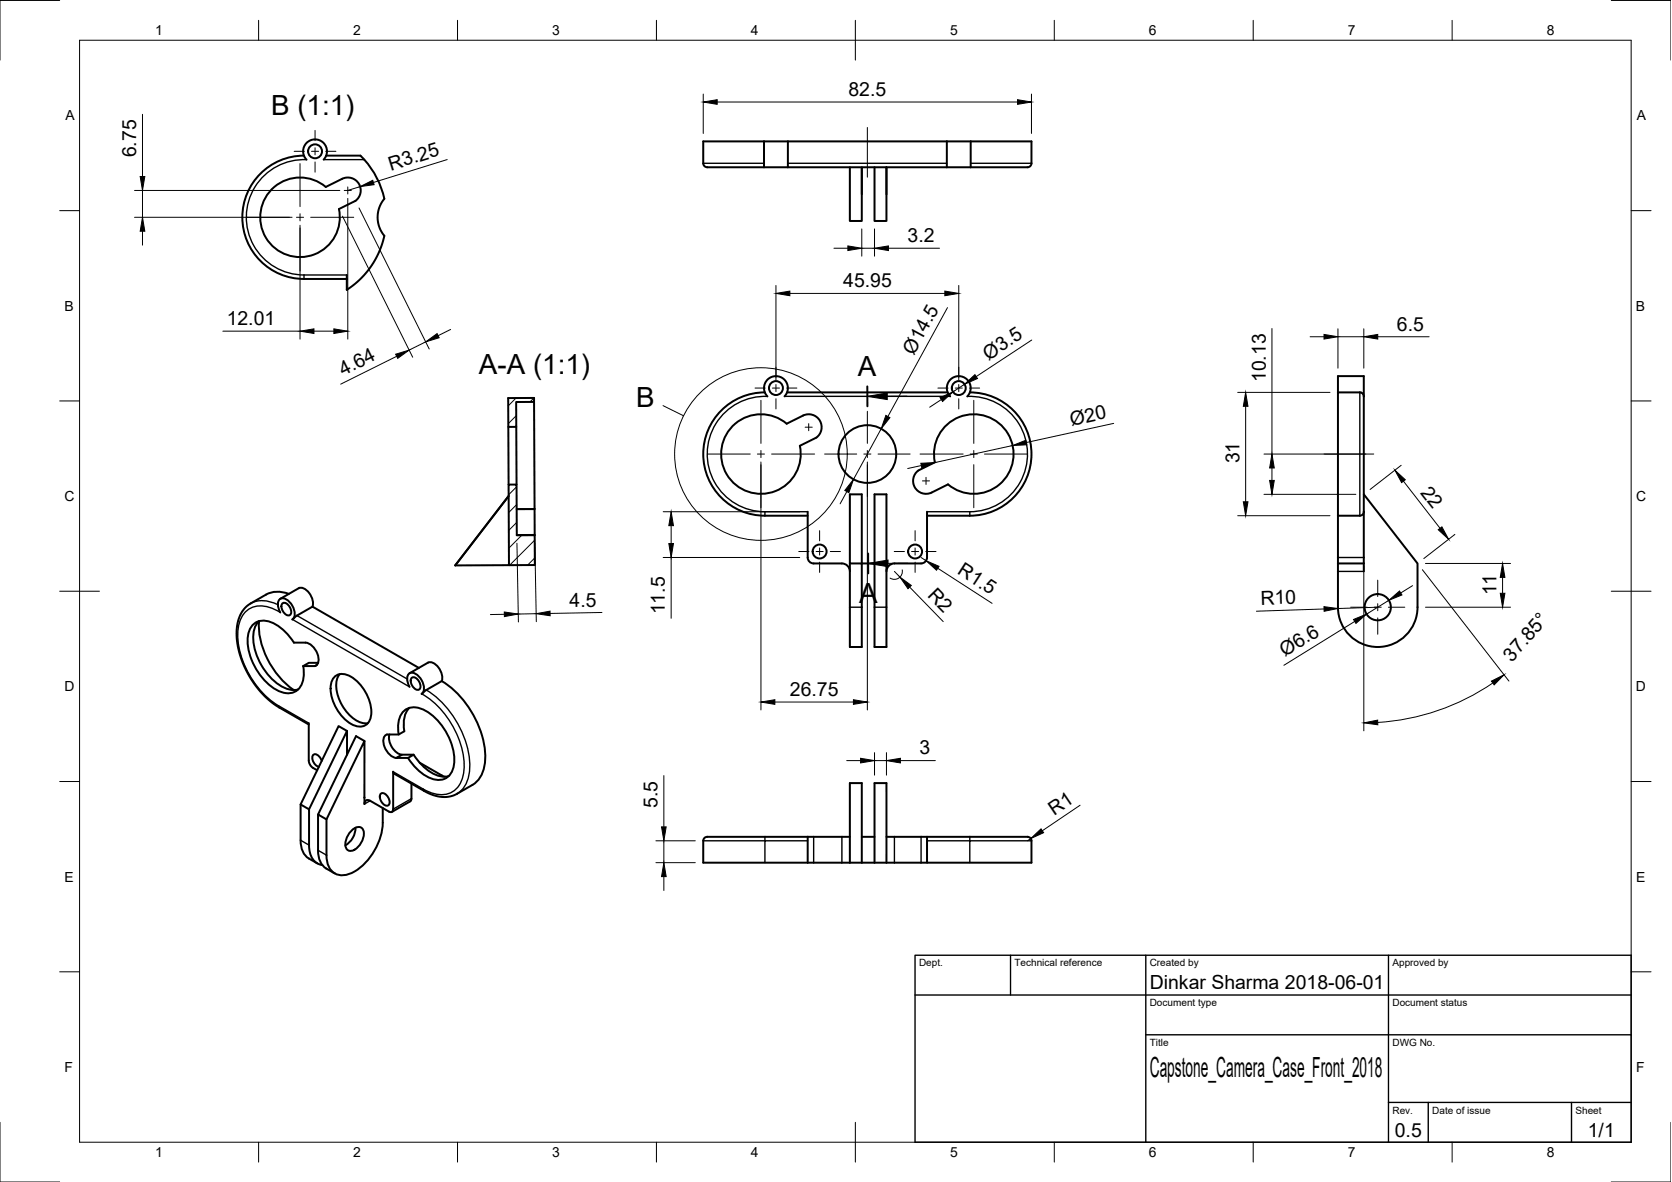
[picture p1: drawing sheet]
<svg xmlns="http://www.w3.org/2000/svg" width="420mm" height="297mm" viewBox="0 0 420 297" stroke-linecap="round" stroke-linejoin="round" font-family="sans-serif">
<!-- layer: Visible -->
<g fill="none" stroke="#000" stroke-width=".5">
<path d="M76.4 39.1a15.5 15.5 0 0 0-15.5 15.5 15.5 15.5 0 0 0 15.5 15.5h10.7M82 39.1h8.6l.5 .6a21.7 21.7 0 0 1 5.5 10.3l-1.2 1.9-.5 2.2 .2 2.2 .9 2.1a1.64 1.64 0 0 1 .2 2.3 21.7 21.7 0 0 1-9.1 12.1v-3.7M192 35.5h-15.3v5.5a1.05 1.05 0 0 0 1.1 1h14.2M192 35.5h6M192 35.5v6.5M198 35.5v6.5M198 35.5h39.9M237.9 35.5h6M237.9 35.5v6.5M243.9 35.5h15.3v5.5a1.06 1.06 0 0 1-1.1 1h-14.2M243.9 35.5v6.5M68.1 47.8a10 10 0 0 1 13.8-.8l4.1-2.1a3.2 3.2 0 0 1 4.2 1.3 3.2 3.2 0 0 1-.9 4.3l-4.1 2a10 10 0 0 1-12.5 11.7 10 10 0 0 1-4.6-16.4z"/>
<path d="M81.3 40.1a3 3 0 0 0 0-4.2 3 3 0 0 0-4.2 0 3 3 0 0 0-.1 4.2M192 42h6M198 42h39.9M213.6 42v13.5h3v-13.5M216.6 42.2v6.6M219.8 42v13.5h3v-13.4M222.8 42.2v6.6M237.9 42h6M192.2 98.6a15.5 15.5 0 0 0-15.5 15.5 15.5 15.5 0 0 0 15.5 15.5h10.8M197.1 99.6a3 3 0 0 0 0-4.2 3 3 0 0 0-4.2 0 3 3 0 0 0-.1 4.2M197.8 98.6h40.3M238.8 99.6a3 3 0 0 1 0-4.2 3 3 0 0 1 4.2 0 3 3 0 0 1 .1 4.2"/>
<path d="M243.7 98.6a15.5 15.5 0 0 1 15.5 15.5 15.5 15.5 0 0 1-15.5 15.5h-10.7M336.2 98.6v-4.1h6.5v5.1M342.7 99.6v29M342.7 99.6a1 1 0 0 0-1-1h-5.5v31M127.7 100h6.5v1h-4.5v6.3h-2zM127.7 107.3l.1 14.5M129.7 107.3l.1 14.5M134.2 101l.1 26.9M183.9 107.3a10 10 0 0 1 13.8-.8l4.1-2.1a3.2 3.2 0 0 1 4.2 1.3 3.2 3.2 0 0 1-.9 4.3l-4.1 2a10 10 0 0 1-12.4 11.7 10 10 0 0 1-4.7-16.4zM238 106.7a10 10 0 0 1 13.8 .4 10 10 0 0 1 .2 13.8 10 10 0 0 1-13.8 .8l-4.1 2.1a3.2 3.2 0 0 1-4.2-1.3 3.2 3.2 0 0 1 .9-4.3l4.1-2a10 10 0 0 1 3.1-9.5zM127.8 124.6l-13.4 17.5zM129.9 134.5h4.5"/>
<path d="M134.3 127.9l-4.5 .1M134.3 127.9l.1 6.5M203 128.6v11.5a1.5 1.5 0 0 0 1.5 1.5h7.1a2 2 0 0 1 2 2M233 128.6v11.5a1.5 1.5 0 0 1-1.5 1.5h-6.7a2 2 0 0 0-2 2M336.2 129.6v12M342.7 124.2l13.5 17.4v11a10 10 0 0 1-10 10 10 10 0 0 1-10-10v-11M342.7 128.6v13M342.7 128.6a1 1 0 0 1-1 1h-5.5M65 156.1a7.6 7.6 0 0 0-.8 7.5 14.5 14.5 0 0 0 8.2 9.6l1.7 .2 .8-.1M65.1 156.1a20.8 20.8 0 0 0 8.7 17.3M70.4 153.9l-.3-.6a2.28 2.28 0 0 1 .4-2.8 2.96 2.96 0 0 1 3.2 2.3 2.34 2.34 0 0 1-.2 2.9l1.1-1 3.9-2.2 26.8 15.3M70.5 150.5l4.6-2.7a3 3 0 0 1 3.3 2.4 3.1 3.1 0 0 1 .1 2.3"/>
<path d="M71 151.7a1.51 1.51 0 0 1 1.9 1.1 1.34 1.34 0 0 1-.2 1.8 2.17 2.17 0 0 1-1.7-2.9zM72.6 149.2a6.7 6.7 0 0 0-5.8 .2l-4.7 2.9-1.1 1.1-.8 1.6-.6 2.2-.1 2.5 .3 2.7 .7 2.8 1.1 2.8 1.4 2.4 1.7 2.5 1.8 2 3.1 2.5 8 4.7M127.9 142l-.1-20.2h2l.1 12.7h4.5v7.5l-20 .1M213.6 141.6v21h3v-21h-3v-17.4h3v17.4h3.2v21h3v-38.4h-3v17.4h3M336.2 141.6h6.5M342.7 141.6v2M76.2 167.4a6.2 6.2 0 0 1-1.8 6.3 5.4 5.4 0 0 1-6.1-1.1 15.5 15.5 0 0 1-6-12.4 4 4 0 0 1 5.7-3.9 12.4 12.4 0 0 1 5.9 5.2h2.9a4.3 4.3 0 0 1 3 5.4l-.7 .5M79.6 167.1l-.5 .3h-2.9M79.9 166.6h-2.3l-1.4 .8M84.1 170.1a3.3 3.3 0 0 1 4.1 0 11 11 0 0 1 5.1 9.8 2.88 2.88 0 0 1-4.3 2.4 10.8 10.8 0 0 1-5.9-10.2l.2-.8zM85.4 169.4a6.7 6.7 0 0 0 .1 6.9 9 9 0 0 0 6.2 5.5l.7-.1M102.9 177.9a6.6 6.6 0 0 0-1.3 5.9l-1.4 .8h-3a1.9 1.9 0 0 0-.8 2.5 4.3 4.3 0 0 0 3.2 3.4"/>
<path d="M102.9 169.2l4.6-2.7a3 3 0 0 1 3.4 2.4 3.1 3.1 0 0 1 .1 2.3M103.4 170.4a1.51 1.51 0 0 1 2 1.1 1.34 1.34 0 0 1-.2 1.9 2.17 2.17 0 0 1-1.8-3zM111 171.2l-4 2.2-1 1a3 3 0 0 0-.4-4.1 2.3 2.3 0 0 0-2.7-1.1 2.5 2.5 0 0 0 0 3.4M111 171.2a23.8 23.8 0 0 1 10.9 20.2 7.3 7.3 0 0 1-3.2 5.8l-4.9 2.8-1.6 .3-1.8-.1-1.8-.5-1.6-.7-8-4.6-.2-.5v9.4a.65 .65 0 0 1-.3 .7 .65 .65 0 0 1-.8 0l-4.7-2.8a.86 .86 0 0 0-1-.1 .86 .86 0 0 0-.4 .9v-15.8l-9.6 19.7v9a4.5 4.5 0 0 0 3.3 5 8.9 8.9 0 0 0 7.4-4.1 16.7 16.7 0 0 0 3.5-12.7M77.6 181.7v9.4l.2 .9a3.2 3.2 0 0 0 1.9 1.6M80.8 191.2a1.96 1.96 0 0 0-1.9-1.6 1.62 1.62 0 0 0 .1 2.3l1.1 .8M87.2 183.7v6M91.6 186.2l-2.1-1.2-9.6 19.7 2.1 1.2M95.7 199.5a1.51 1.51 0 0 1 2 1.1 1.34 1.34 0 0 1-.3 1.9 2.17 2.17 0 0 1-1.7-3zM97.9 184.6a4.5 4.5 0 0 0 3.1 5.1M99.6 190.5l1.4-.8h2.9l-1.4 .8zM100.2 184.6a6.2 6.2 0 0 1 1.8-6.3 5.4 5.4 0 0 1 6.1 1.1 15.5 15.5 0 0 1 6 12.4 4 4 0 0 1-5.7 3.9 12.4 12.4 0 0 1-5.9-5.2"/>
<path d="M103.4 196.9l-.2 4.3-4.7 2.8M103.9 189.7a11.4 11.4 0 0 0 7.3 5.5l1.6-.2M105.5 191.7l6.1 3.5M75.5 202.2v9a5 5 0 0 0 2.1 4.5l2.1 1.3M77.7 203.4l9.5-19.7-2.1-1.2-9.6 19.7 2.2 1.2v9a4.5 4.5 0 0 0 3.3 5M79.9 204.7v9a5 5 0 0 0 2.1 4.6l2.1 1.2M88.1 209a2.15 2.15 0 0 1 2.8-.9 3.9 3.9 0 0 1-1.3 5 1.56 1.56 0 0 1-1.5 .7 1.56 1.56 0 0 1-1.3-1 4.7 4.7 0 0 1 1.3-3.8zM89.3 208a5 5 0 0 1-2.5 4.4M91.6 200.4h.1M203 210.3h-25.2a1.02 1.02 0 0 0-1.1 1v5.5h26.3M203 210.3h10.6M203 216.8h10.6"/>
<path d="M203 210.3v6.5M213.6 216.8h9.2M213.6 216.8v-20h3v20M216.6 210.3h3.2M219.8 216.8v-20h3v20M222.8 210.3h10.2v6.5h-10.2M233 210.3h25.2a1.02 1.02 0 0 1 1 1v5.5h-26.2"/>
<circle cx="79.2" cy="38" r="1.75"/>
<circle cx="195" cy="97.5" r="1.75"/>
<circle cx="240.9" cy="97.5" r="1.75"/>
<circle cx="218" cy="114.1" r="7.2"/>
<circle cx="206" cy="138.6" r="1.75"/>
<circle cx="230" cy="138.6" r="1.75"/>
<circle cx="346.2" cy="152.6" r="3.3"/>
</g>
<!-- layer: Visible Narrow -->
<g fill="none" stroke="#000" stroke-width=".35">
<path d="M77 40.1a14.5 14.5 0 0 0-15.1 14.2 14.5 14.5 0 0 0 14.5 14.8M81.3 40.1h10.2M176.7 41h15.3M198 41h39.9M243.9 41h15.3M76.4 69.1v1M76.4 69.1h10.7M192.8 99.6a14.5 14.5 0 0 0-15.1 14.2 14.5 14.5 0 0 0 14.5 14.8M197.1 99.6h41.7M243.1 99.6a14.5 14.5 0 0 1 15.1 14.2 14.5 14.5 0 0 1-14.5 14.8M341.7 98.6v31M134.3 127.9h-4.5"/>
<path d="M192.2 128.6v1M192.2 128.6h10.8M233 128.6h10.7M243.7 128.6v1M63 151.7a7.2 7.2 0 0 1 6.8 .3M70.4 153.9a7.4 7.4 0 0 0-7.8-.9 7.6 7.6 0 0 0-2.9 6.9 22.7 22.7 0 0 0 10.3 17.5M73.5 155.7l29.4 16.9M74.6 154.7l27.7 15.9M213.6 152.6h3M219.8 152.6h3M336.2 143.6h6.5M336.2 140.1h6.5"/>
<path d="M70 177.4l7.6 4.3M70 177.4l.2 .4M106 174.4a22.1 22.1 0 0 1 10.6 19.4 6 6 0 0 1-5 5.9 8.5 8.5 0 0 1-5.2-1.4M107.1 173.4a23.8 23.8 0 0 1 10.9 20.2 7.4 7.4 0 0 1-3.2 5.9M98.8 193.9l7.6 4.4M106.4 198.3l.2 .5M111 194.9l-.4 .2M75.5 211.2l2.2 1.2M79.9 213.7l2.1 1.2M93 201.2l-1.4 .8M103.4 200.7l-4.6 2.6M192.2 210.3v1h-15.5"/>
<path d="M203 211.3h-10.8v5.5M204.5 210.3v6.5M211.6 210.3v6.5M224.8 210.3v6.5M231.5 210.3v6.5M243.7 210.3v1h-10.7M259.2 211.3h-15.5v5.5"/>
</g>
<!-- layer: Border -->
<g fill="none" stroke="#000" stroke-width=".25">
<path d="M15 .1h-15v15M20 10.1h389.9v276.9h-389.9zM65 5.1v5M115 5.1v5M165 5.1v5M214.9 5.1v10M264.9 5.1v5M314.9 5.1v5M364.9 5.1v5M404.9 .1h15v15M15 52.9h5M409.9 52.9h5"/>
<path d="M15 100.8h5M409.9 100.8h5M15 148.6h10M404.9 148.6h10M15 196.4h5M409.9 196.4h5M15 244.2h5M409.9 244.2h5M0 282v15h15M65 287v5M115 287v5M165 287v5"/>
<path d="M214.9 282v10M264.9 287v5M314.9 287v5M364.9 287v5M419.9 282v15h-15"/>
</g>
<!-- layer: TitleBlock -->
<path d="M229.9 240.1h180v46.9h-180zM229.9 250.1h180M253.9 240.1v10M287.9 240.1v46.9M348.9 240.1v46.9M287.9 260h122M348.9 277h61M358.9 277v10M394.9 277v10" fill="none" stroke="#000" stroke-width=".35"/>
<!-- layer: Center Lines -->
<g fill="none" stroke="#000" stroke-width=".25">
<path d="M73.9 38h2.6M78.3 38h1.8M79.2 32.8v2.5M79.2 37.1v1.8M81.8 38h2.6M218 32v12.5M61.9 54.6h10.8M74.5 54.6h1.8M75.4 41.1v10.8M75.4 53.7v1.8M75.4 57.3v10.8M78.1 54.6h10.8"/>
<path d="M79.2 40.7v2.6M86.5 47.9h1.8M87.4 47v1.8M189.7 97.5h2.6M194.1 97.5h1.8M195 92.3v2.5M195 96.6v1.8M197.7 97.5h2.5M235.7 97.5h2.5M240 97.5h1.8M240.9 92.3v2.5M240.9 96.6v1.8"/>
<path d="M243.6 97.5h2.6M177.7 114.1h10.8M190.3 114.1h1.8M191.2 100.6v10.8M191.2 113.2v1.8M191.2 116.8v10.8M193.9 114.1h10.8M195 100.2v2.6M202.3 107.4h1.8M203.2 106.5v1.7M207.2 114.1h8.1M217.1 114.1h1.8"/>
<path d="M218 103.4v8M218 113.2v1.8M218 116.8v8.1M220.6 114.1h8.1M231.2 114.1h10.8M232.7 120v1.7M240.9 100.2v2.6M243.8 114.1h1.8M244.7 100.6v10.8M244.7 113.2v1.8M244.7 116.8v10.8M247.4 114.1h10.8"/>
<path d="M332.7 114.1h12.5M200.7 138.6h2.6M205.1 138.6h1.8M206 133.3v2.6M206 137.7v1.8M208.6 138.6h2.6M224.7 138.6h2.6M229.1 138.6h1.7M230 133.3v2.6M230 137.7v1.8M231.8 120.9h1.8M232.6 138.6h2.6"/>
<path d="M206 141.3v2.5M230 141.3v2.5M339.4 152.6h4.1M345.3 152.6h1.8M346.2 145.8v4.1M346.2 151.7v1.8M346.2 155.3v4.1M348.9 152.6h4.1"/>
</g>
<!-- layer: Dimensions -->
<g fill="none" stroke="#000" stroke-width=".25">
<path d="M35.8 28.7v15.7M176.7 23.6v9.9M180.2 25.6h75.5M259.2 23.6v9.9M33.8 54.6h39.6M33.8 47.9h51.6M35.8 47.9v6.7M35.8 58.1v3.5M75.4 56.6v28.6M86.1 54.3l17.6 35.5M87.4 49.9v35.3M90.2 52.3l17.7 35.4"/>
<path d="M90.5 46.9l-3.1 1M112.4 40.1l-18.6 5.8M216.6 57.5v6.9M219.8 57.5v6.9M195 71.7v23.8M198.5 73.7h38.9M209.6 62.4h3.5M216.6 62.4h3.2M223.3 62.4h12.8M238.1 77.3l-15 27.4M240.9 71.7v23.8M56 83.2h19.4"/>
<path d="M78.9 83.2h5M99.7 89.5l-14.1 7M107 85.9l-4.2 2.1M113.2 82.8l-3.1 1.6M242.4 96.6l-2.9 1.9M259.3 85.5l-14 9.1M311 98.6h23.2M319.6 82.6v31.5M329.2 84.6h3.5M336.2 82.6v9.9M336.2 84.6h6.5M342.7 82.6v9.9"/>
<path d="M346.2 84.6h12.9M191.2 116.1v62.3M218 116.1v62.3M221.4 107.7l-6.9 12.8M231.5 117l-3.4 .7M236.5 100.4l-2.9 1.9M254.5 112l-19.6 4.2M279.9 106.4l-22 4.8M313 102.1v24M317.6 114.1h25.6M319.6 117.6v3.1M352.1 116.9l-7.8 6.1"/>
<path d="M129.9 136.5l.4 19.8M134.4 136.4l.4 19.8M166.7 128.6h34.3M168.6 132.1v4.5M212.8 123.5l-1.7 3.1M311 129.6h23.2M317.6 124.2h23.1M352.7 120.9l9.2 11.9M365.6 134.3l-7.8 6.1M126.7 154.4h-3.5M134.7 154.2l-4.5 .1M151.3 153.9l-13.1 .3"/>
<path d="M166.7 140.1h34.3M168.6 140.1v15.3M224.8 143.6l1.4 1.4M226.7 143.2a2 2 0 0 1-.8 2 2 2 0 0 1-2.2 .1M228.6 147.5l8.4 8.7M231.5 140.1l1.2 .8M235.7 142.8l13.6 8.8M332.7 153l-17 .6M340.4 156.2l-17.8 11M342.7 142.1v41.6M346.2 152.6l-10 .3M349 150.9l-5.6 3.4"/>
<path d="M355 147.2l-3 1.8M357.4 143.2l21.8 28M358.2 152.6h21.4M358.2 141.6h21.4M377.6 145.1v4M194.7 176.4h19.8M375.1 171.6a57.4 57.4 0 0 1-28.9 10M166.8 194.9v12.9M212.8 191.1h3.5M219.8 189.1v5.7M219.8 191.1h3M222.8 189.1v5.7"/>
<path d="M226.3 191.1h8.7M164.8 216.8h9.9M164.8 211.3h9.9M166.8 211.3v5.5M259 210.7l-.8 .6M271.4 202.4l-9.5 6.4M166.8 220.3v3.5"/>
</g>
<g fill="#000" stroke="#000" stroke-width=".25">
<path d="M176.7 25.6l3.5-.5v1.1zM255.7 25.1l3.5 .5-3.5 .6zM35.8 54.6l.6 3.5h-1.2zM35.2 44.4h1.2l-.6 3.5zM90.5 46.9l3.2-1.6 .3 1.1zM195 73.7l3.5-.5v1.1zM213.1 61.8l3.5 .6-3.5 .6zM219.8 62.4l3.5-.6v1.2zM237.4 73.2l3.5 .5-3.5 .6zM75.4 83.2l3.5-.6v1.2zM83.9 82.6l3.5 .6-3.5 .6zM99.4 89l3.4-1-2.9 2.1z"/>
<path d="M107 85.9l2.8-2.1 .6 1.1zM236.2 99.9l3.3-1.4-2.6 2.4zM242.4 96.6l2.6-2.5 .6 1zM332.7 84l3.5 .6-3.5 .6zM342.7 84.6l3.5-.6v1.2zM222.6 104.4l1 .6-2.2 2.7zM231.4 116.4l3.5-.2-3.3 1.4zM254.5 112l3.3-1.4 .2 1.2zM313 98.6l.6 3.5h-1.2zM319.6 114.1l.6 3.5h-1.2zM168.6 128.6l.6 3.5h-1.1zM168.1 136.6h1.1l-.6 3.5z"/>
<path d="M214.5 120.5l-1.2 3.3-1-.5zM312.4 126.1h1.2l-.6 3.5zM319 120.7h1.2l-.6 3.5zM350.5 118.2l2.6 2.4-.9 .7zM361.4 133.1l.9-.7 1.7 3.1zM126.7 153.8l3.5 .5-3.5 .7zM134.7 154.2l3.5-.6v1.1zM226.2 145l2.8 2.1-.8 .8zM232.7 140.9l3.3 1.4-.7 1zM332.7 152.5l3.5 .4-3.5 .7zM340.1 155.7l3.3-1.4-2.7 2.4zM349 150.9l2.7-2.4 .6 1z"/>
<path d="M377 149.1h1.2l-.6 3.5zM377.6 141.6l.6 3.5h-1.2zM191.2 176.4l3.5-.6v1.2zM214.5 175.8l3.5 .6-3.5 .6zM374.8 171.2l3.2-1.6-2.5 2.5zM216.3 190.6l3.5 .5-3.5 .6zM222.8 191.1l3.5-.5v1.1zM342.7 181.7l3.5-.7v1.1zM166.2 207.8h1.2l-.6 3.5zM259 210.7l2.6-2.4 .7 1zM166.8 216.8l.6 3.5h-1.2z"/>
</g>
<!-- layer: Hatching -->
<path d="M129.7 100l-2 2M129.7 104.5l-2 2M134.2 100l-1 1M129.8 122.3l-2 2M129.8 126.8l-2 2M129.8 131.3l-1.9 2M131.1 134.5l-3.2 3.2M134.4 135.7l-6.3 6.3M134.4 140.2l-1.8 1.8" fill="none" stroke="#000" stroke-width=".25"/>
<!-- layer: Annotations -->
<path d="M217.9 97.1l.1 5M218.1 139.1l.1 5" fill="none" stroke="#000" stroke-width=".5"/>
<g fill="none" stroke="#000" stroke-width=".25">
<path d="M228 99.6h-5M166.6 101.9l5.2 2.6M228.2 141.5l-5 .1"/>
<circle cx="191.2" cy="114.1" r="21.7"/>
</g>
<path d="M218 99.6l5-.8v1.6zM218.2 141.6l5-.9v1.7z" fill="#000" stroke="#000" stroke-width=".25"/>
<g font-size="7">
<text x="68.1" y="28.9">B (1:1)</text>
<text x="120.3" y="94">A-A (1:1)</text>
<text x="215.6" y="94.6">A</text>
<text x="159.8" y="102.3">B</text>
<text x="215.9" y="151.6">A</text>
<text x="288.9" y="270.5">Capstone_Camera_Case_Front_2018</text>
</g>
<g font-size="4.9">
<text x="213.2" y="24.1">82.5</text>
<text x="34.2" y="39.5" transform="rotate(-90 34.2 39.5)">6.75</text>
<text x="98.2" y="42.9" transform="rotate(-17 98.2 42.9)">R3.25</text>
<text x="228.1" y="60.8">3.2</text>
<text x="211.9" y="72.2">45.95</text>
<text x="57" y="81.7">12.01</text>
<text x="351" y="83.1">6.5</text>
<text x="229.6" y="89.3" transform="rotate(-61 229.6 89.3)">Ø14.5</text>
<text x="86.2" y="94.5" transform="rotate(-26 86.2 94.5)">4.64</text>
<text x="248.4" y="90.6" transform="rotate(-33 248.4 90.6)">Ø3.5</text>
<text x="318.1" y="96.1" transform="rotate(-90 318.1 96.1)">10.13</text>
<text x="269.2" y="107" transform="rotate(-12 269.2 107)">Ø20</text>
<text x="311.5" y="116.5" transform="rotate(-90 311.5 116.5)">31</text>
<text x="356.8" y="123.8" transform="rotate(52 356.8 123.8)">22</text>
<text x="232.9" y="149.8" transform="rotate(46 232.9 149.8)">R2</text>
<text x="240.4" y="144" transform="rotate(33 240.4 144)">R1.5</text>
<text x="376.1" y="149.6" transform="rotate(-90 376.1 149.6)">11</text>
<text x="143.1" y="152.5" transform="rotate(-1 143.1 152.5)">4.5</text>
<text x="167.1" y="154.4" transform="rotate(-90 167.1 154.4)">11.5</text>
<text x="316.8" y="152" transform="rotate(-2 316.8 152)">R10</text>
<text x="322.9" y="165.1" transform="rotate(-32 322.9 165.1)">Ø6.6</text>
<text x="379.9" y="166.5" transform="rotate(-49 379.9 166.5)">37.85°</text>
<text x="198.5" y="174.9">26.75</text>
<text x="231.1" y="189.6">3</text>
<text x="165.3" y="203" transform="rotate(-90 165.3 203)">5.5</text>
<text x="264.9" y="204.9" transform="rotate(-34 264.9 204.9)">R1</text>
<text x="288.9" y="248.6">Dinkar Sharma 2018-06-01</text>
<text x="350.5" y="285.7">0.5</text>
<text x="399" y="285.7">1/1</text>
</g>
<g font-size="3.5">
<text x="39" y="8.9">1</text>
<text x="88.8" y="8.9">2</text>
<text x="138.8" y="8.9">3</text>
<text x="188.7" y="8.9">4</text>
<text x="238.7" y="8.9">5</text>
<text x="288.7" y="8.9">6</text>
<text x="338.7" y="8.9">7</text>
<text x="388.7" y="8.9">8</text>
<text x="16.4" y="30.3">A</text>
<text x="411.3" y="30.3">A</text>
<text x="16.2" y="78.1">B</text>
<text x="411.1" y="78.1">B</text>
<text x="16.2" y="125.9">C</text>
<text x="411.1" y="125.9">C</text>
<text x="16.2" y="173.7">D</text>
<text x="411.1" y="173.7">D</text>
<text x="16.2" y="221.6">E</text>
<text x="411.1" y="221.6">E</text>
<text x="16.2" y="269.4">F</text>
<text x="411.1" y="269.4">F</text>
<text x="39" y="290.8">1</text>
<text x="88.8" y="290.8">2</text>
<text x="138.8" y="290.8">3</text>
<text x="188.7" y="290.8">4</text>
<text x="238.7" y="290.8">5</text>
<text x="288.7" y="290.8">6</text>
<text x="338.7" y="290.8">7</text>
<text x="388.7" y="290.8">8</text>
</g>
<g font-size="2.5">
<text x="230.9" y="242.9">Dept.</text>
<text x="254.9" y="242.9">Technical reference</text>
<text x="288.9" y="242.9">Created by</text>
<text x="349.9" y="242.9">Approved by</text>
<text x="288.9" y="252.9">Document type</text>
<text x="349.9" y="252.9">Document status</text>
<text x="288.9" y="262.8">Title</text>
<text x="349.9" y="262.8">DWG No.</text>
<text x="349.9" y="279.8">Rev.</text>
<text x="359.9" y="279.8">Date of issue</text>
<text x="395.9" y="279.8">Sheet</text>
</g>
</svg>
